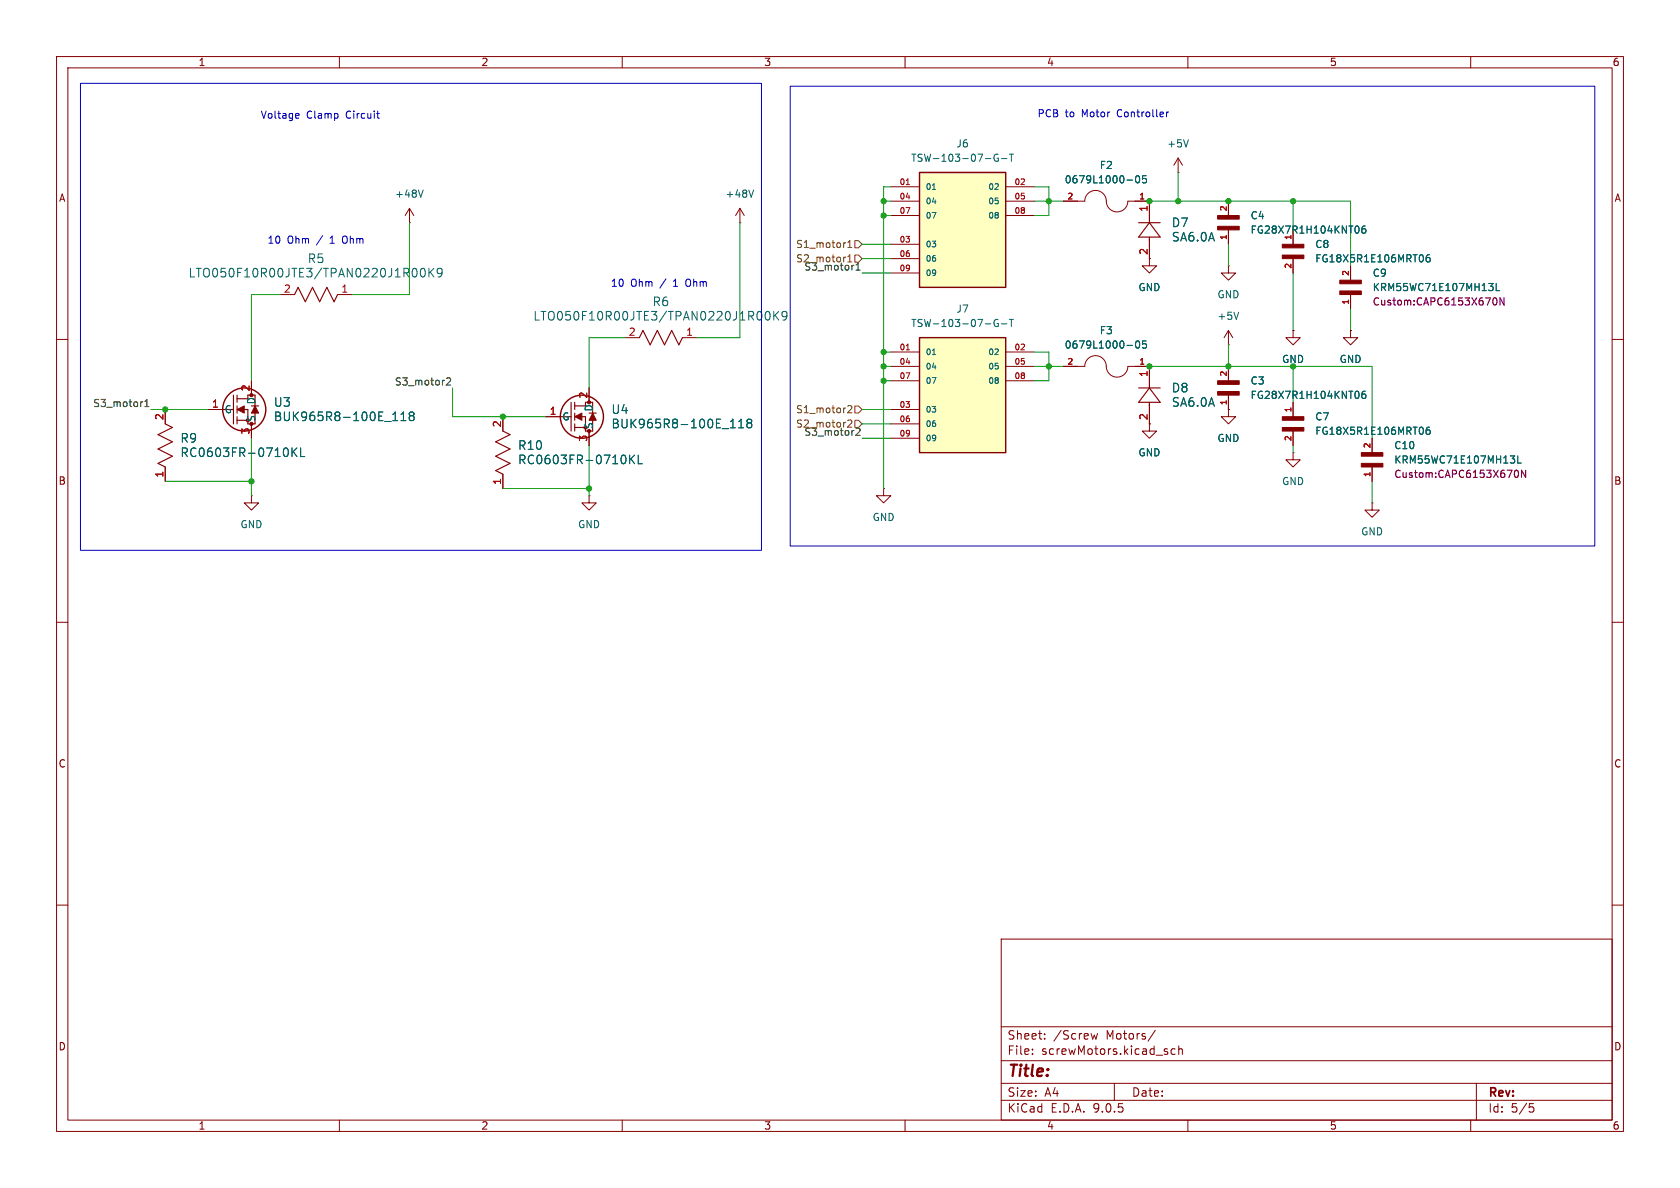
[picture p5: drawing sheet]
<svg xmlns="http://www.w3.org/2000/svg" width="297mm" height="210mm" viewBox="0 0 297 210" stroke-linecap="round" stroke-linejoin="round" font-family="sans-serif">
<g fill="none" stroke="#840000" stroke-width=".18">
<path d="M10 10h277v190h-277zM12 12h273v186h-273zM60 10v2M110 10v2M160 10v2M210 10v2M260 10v2M72.4 39.4h.1M72.4 36.8l-.8 1.3M72.4 36.8l.8 1.3M72.4 36.8v2.6M130.8 39.4h.1"/>
<path d="M130.8 36.8l-.8 1.3M130.8 36.8l.8 1.3M130.8 36.8v2.6M203.2 35.6v2.5M217.2 35.6v2.5M49.5 52.1h2.6M59.7 52.1h2.5M110.5 59.7h2.5M120.6 59.7h2.6M203.2 43.2v2.5M217.2 47v1.3h1.2l-1.2 1.2-1.3-1.2h1.3M217.2 47h.1"/>
<path d="M217.2 58.4l-.8 1.3M217.2 58.4l.7 1.3M217.2 40.6v2.6M217.2 58.4v2.6M228.6 58.4v1.3h1.3l-1.3 1.3-1.3-1.3h1.3M228.6 58.4h.1M228.6 40.6v2.6M228.6 45.7v2.6M238.8 58.4v1.3h1.2l-1.2 1.3-1.3-1.3h1.3M238.8 58.4h.1M10 60h2M29.2 72.4v2.5"/>
<path d="M36.8 72.4h2.6M44.4 67.3v2.6M44.4 74.9v2.6M88.9 73.7v2.5M96.5 73.7h2.6M104.1 68.6v2.5M104.1 76.2v2.5M203.2 64.8v2.5M203.2 72.4v2.5M217.2 72.4v1.3h1.2l-1.2 1.2-1.3-1.2h1.3M217.2 72.4h.1M217.2 61h.1"/>
<path d="M217.2 64.8v2.5M217.2 69.9v2.5M228.6 71.1v2.6M228.6 76.2v2.5M285 60h2M29.2 82.6v2.5M44.4 87.6v1.3h1.3l-1.3 1.3-1.2-1.3h1.2M44.4 87.6h.1M88.9 83.8v2.6M104.1 87.6v1.3h1.3l-1.3 1.3-1.2-1.3h1.2M104.1 87.6h.1M156.2 86.4v1.2h1.3l-1.3 1.3-1.3-1.3h1.3"/>
<path d="M156.2 86.4h.1M10 110h2M285 110h2M10 160h2M177 166h108v32h-108zM285 160h2M60 198v2M110 198v2M160 198v2M177 194.5h108M177 191.5h108M177 187.5h108"/>
<path d="M177 181.5h108M182.5 186.3v.1M182.5 185.5v.1M184.7 183.6v.1M184.7 182.8v.1M194 182.7l-.3 1-.2-.7-.3 .7M197 191.5v3M204.2 182.1l-1.2 2M206.4 186v.3M207.7 185.5l-.4-.1-.3 .3v.4l.2 .2h.5M208.4 185.5l.2-.1 .4 .1v.9M208.4 184.9v1.5"/>
<path d="M210 198v2M260 198v2M261 191.5v6.5M270.4 195.1h.7M270.5 195.7h.4l.3 .3-.2 .5-.5 .1"/>
</g>
<g fill="#840000" stroke="#840000" stroke-width=".18">
<path d="M226.7 43.2h3.8v.6h-3.8z"/>
<path d="M226.7 45.1h3.8v.6h-3.8z"/>
<path d="M226.7 73.7h3.8v.6h-3.8z"/>
<path d="M226.7 75.6h3.8v.6h-3.8z"/>
<path d="M101.6 73.7l1.3-.7v1.3z"/>
<path d="M104.8 73l.6 1.3h-1.3z"/>
<path d="M215.3 69.2h3.8v.7h-3.8z"/>
<path d="M215.3 67.3h3.8v.6h-3.8z"/>
<path d="M215.3 40h3.8v.6h-3.8z"/>
<path d="M215.3 38.1h3.8v.6h-3.8z"/>
<path d="M41.9 72.4l1.3-.6v1.2z"/>
<path d="M45.1 71.8l.6 1.2h-1.3z"/>
<circle cx="104.1" cy="71.1" r=".28"/>
<circle cx="104.1" cy="76.2" r=".28"/>
<circle cx="44.4" cy="69.9" r=".28"/>
<circle cx="44.4" cy="74.9" r=".28"/>
</g>
<g fill="none" stroke="#006464" stroke-width=".18">
<path d="M74.8 33.6l-.4 1.3M133.2 33.6l-.4 1.3M241.4 39.9l-.4 .1a.86 .86 0 0 0 0 1.2l.4-.1 .1-.4-.3-.3-.3 .1-.2 .2M74.5 47.6l.2-.2a.83 .83 0 0 1 .6 .7 .83 .83 0 0 1-.3 .8l-.2 .1a.82 .82 0 0 1-.3-1.4zM75.8 47.4v1.6M76.1 48.1l.6 .9M76.7 47.4l-.9 .9M78.2 48.1l-.3 .3h-.3l-.3-.3 .1-.6 .5-.1 .2 .2a1.01 1.01 0 0 1-.4 1.4h-.3M135.4 55.2l.2-.1a.83 .83 0 0 1 .6 .6 .83 .83 0 0 1-.3 .8l-.1 .1a.82 .82 0 0 1-.4-1.4zM136.8 55.1v1.5M137 55.7l.7 .9M137.7 55.1l-.9 .8"/>
<path d="M139.1 55.7l-.3 .3h-.3l-.3-.3 .2-.6h.4l.2 .1a1.01 1.01 0 0 1-.3 1.4h-.3M219 55.2l-.4 1.3M240.1 40l.2 .4-.2 .8M252.7 45l-.3 .1a.86 .86 0 0 0 0 1.2l.4-.1v-.4l-.2-.3h-.2l-.3 .3M51.6 79.2v1.5M51.8 79.8l.7 .9M52.5 79.2l-.9 .9M53.1 79.2v1.5h.8M69.4 74.4h.9M70.9 74.4h.9M70.9 73.3l.4-.5v1.6M72.6 73.5l-.3 .3 .1 .4 .2 .2 .5-.1 .1-.2-.1-.5-.2-.1"/>
<path d="M72.6 73.5l-.3-.3 .3-.4 .5 .1 .1 .2-.3 .4M72.6 73.5h.3M129.1 75.6h.9M130.6 75.6h.9M130.6 74.5l.4-.4v1.5M132.3 74.8l-.3 .2 .1 .5 .2 .1h.5l.1-.3-.1-.4-.2-.1M132.3 74.8l-.3-.3 .3-.4h.3l.3 .3-.3 .4M132.3 74.8h.3M240.1 69.2l.2 .4-.2 .8M241.4 69.2h-.4a.86 .86 0 0 0 0 1.2l.4-.1 .1-.4-.3-.3-.3 .1-.2 .2M252.7 75.5l-.3 .1a.86 .86 0 0 0 0 1.2l.4-.1v-.5l-.2-.2h-.2l-.3 .2M111.3 80.5v1.5"/>
<path d="M111.5 81.1l.7 .9M112.2 80.5l-.9 .8M112.8 80.5v1.5h.8"/>
</g>
<g fill="none" stroke="#840000" stroke-width=".2">
<path d="M201.3 39.4h3.8M203.2 38.1v1.3M203.2 39.4l1.9 2.5h-3.8zM52.1 52.1l.6-1.3 1.3 2.5 1.2-2.5 1.3 2.5 1.3-2.5 1.3 2.5 .6-1.2M113 59.7l.7-1.3 1.2 2.6 1.3-2.6 1.3 2.6 1.2-2.6 1.3 2.6 .6-1.3M203.2 41.9v1.3M29.2 74.9l1.3 .7-2.6 1.2 2.6 1.3-2.6 1.3 2.6 1.2-2.6 1.3 1.3 .7M41.3 69.9v5M41.9 70.5h1.9M41.9 69.9v1.2M41.9 71.8v1.2M41.9 73.7v1.2"/>
<path d="M41.9 74.3h1.9M43.2 72.4h.6v2.5M88.9 76.2l1.3 .6-2.6 1.3 2.6 1.3-2.6 1.2 2.6 1.3-2.6 1.3 1.3 .6M101 71.1v5.1M101.6 71.8h1.9M101.6 71.1v1.3M101.6 73v1.3M101.6 74.9v1.3M101.6 75.6h1.9M102.9 73.7h.6v2.5M201.3 68.6h3.8M203.2 67.3v1.3"/>
<path d="M203.2 71.1v1.3M203.2 68.6l1.9 2.5h-3.8z"/>
</g>
<g fill="none" stroke="#840000" stroke-width=".25">
<circle cx="43.2" cy="72.4" r="3.8"/>
<circle cx="102.9" cy="73.7" r="3.8"/>
</g>
<path d="M162.6 59.7h15.2v20.3h-15.2z" fill="#ffffc2"/>
<path d="M162.6 59.7h15.2v20.3h-15.2z" fill="none" stroke="#840000" stroke-width=".25"/>
<g fill="none" stroke="#840000" stroke-width=".18">
<path d="M188 35.6h3.8a1.93 1.93 0 0 1 2.1-1.9 1.93 1.93 0 0 1 1.7 2.2 1.9 1.9 0 0 0 2.1 1.5 1.9 1.9 0 0 0 1.7-1.8h3.8M157.5 62.2h5.1M157.5 64.8h5.1M157.5 67.3h5.1M157.5 72.4h5.1M157.5 74.9h5.1M157.5 77.5h5.1M177.8 62.2h5.1M177.8 64.8h5.1M177.8 67.3h5.1M188 64.8h3.8a1.93 1.93 0 0 1 2.1-1.9 1.93 1.93 0 0 1 1.7 2.2 1.9 1.9 0 0 0 2.1 1.6 1.9 1.9 0 0 0 1.7-1.9h3.8M203.2 74.9v1.3h1.3l-1.3 1.3-1.3-1.3h1.3"/>
<path d="M242.6 77.5v2.5M228.6 80v1.3h1.3l-1.3 1.3-1.3-1.3h1.3M228.6 80h.1M242.6 88.9v1.3h1.2l-1.2 1.2-1.3-1.2h1.3M242.6 88.9h.1M242.6 82.6v2.5"/>
</g>
<g fill="none" stroke="#006464" stroke-width=".18">
<path d="M199.2 31.8h1M200.9 31.2l.2-.1a.68 .68 0 0 1 .4 .6 .68 .68 0 0 1-.4 .6l-.2-.1-.1-.4zM202.6 31.1h-.6v.6l.1-.2 .5 .1 .1 .2-.1 .4-.2 .1-.4-.1M176.4 56.5a.59 .59 0 0 0-.7 .6 .59 .59 0 0 0 .7 .6l.1-.5h-.2M177 57.2h1M178.4 56.5h.8M178.8 56.5v1.2M164.8 62.7h.6M199.2 61.1h1M200.9 60.4l.2-.1a.68 .68 0 0 1 .4 .6 .68 .68 0 0 1-.4 .6l-.2-.1-.1-.3zM202.6 60.3h-.6v.6l.1-.1h.5l.1 .2-.1 .4-.2 .1-.4-.1M267 80.6h.8l-.4 .5"/>
<path d="M267.5 81.1l.3 .2v.3l-.3 .3M268.3 80.6v1.3h.6"/>
</g>
<path d="M160.2 61.8h.6" fill="none" stroke="#a90000" stroke-width=".18"/>
<g fill="#840000" stroke="#840000" stroke-width=".18">
<path d="M240.7 81.9h3.8v.7h-3.8z"/>
<path d="M240.7 80h3.8v.6h-3.8z"/>
</g>
<path d="M267.8 83.3l.2-.2a.68 .68 0 0 1 .5 .7 .68 .68 0 0 1-.5 .6l-.2-.1-.1-.4zM269.7 83.1v1.3l-.7-1.3v1.3" fill="none" stroke="#840084" stroke-width=".18"/>
<path d="M162.6 30.5h15.2v20.3h-15.2z" fill="#ffffc2"/>
<path d="M162.6 30.5h15.2v20.3h-15.2z" fill="none" stroke="#840000" stroke-width=".25"/>
<g fill="none" stroke="#840000" stroke-width=".18">
<path d="M157.5 33h5.1M157.5 35.6h5.1M157.5 38.1h5.1M177.8 33h5.1M177.8 35.6h5.1M177.8 38.1h5.1M188 35.6h2.5M200.7 35.6h2.5v2.5M208.3 30.5h.1M208.3 27.9l-.8 1.3M208.3 27.9l.7 1.3M208.3 27.9v2.6"/>
<path d="M217.2 35.6v2.5M157.5 43.2h5.1M157.5 45.7h5.1M157.5 48.3h5.1M203.2 43.2v3.8h1.3l-1.3 1.3-1.3-1.3h1.3M217.2 40.6v2.6M228.6 58.4h.1M228.6 40.6v2.6M228.6 45.7v2.6M238.8 58.4h.1M238.8 47v2.5M238.8 52.1v2.5"/>
<path d="M29.2 72.4v2.5M36.8 72.4h2.6M44.4 67.3v2.6M44.4 74.9v2.6M88.9 73.7v2.5M96.5 73.7h2.6M104.1 68.6v2.5M104.1 76.2v2.5M188 64.8h2.5M200.7 64.8h2.5v2.5M203.2 72.4v2.5M217.2 72.4h.1"/>
<path d="M217.2 64.8v2.5M217.2 69.9v2.5M228.6 71.1v2.6M228.6 76.2v2.5M242.6 77.5v2.5M29.2 82.6v2.5M88.9 83.8v2.6M242.6 82.6v2.5"/>
</g>
<g fill="none" stroke="#006464" stroke-width=".18">
<path d="M164.8 33.5h.6M176.4 27.3a.59 .59 0 0 0-.7 .6 .59 .59 0 0 0 .7 .6l.1-.5h-.2M177 28h1M178.4 27.2h.8M178.8 27.2v1.3M199.2 31.8h1M200.9 31.2l.2-.1a.68 .68 0 0 1 .4 .6 .68 .68 0 0 1-.4 .6l-.2-.1-.1-.4zM202.6 31.1h-.6v.6l.1-.2 .5 .1 .1 .2-.1 .4-.2 .1-.4-.1M210.1 24.7l-.4 1.3M241.4 39.9l-.4 .1a.86 .86 0 0 0 0 1.2l.4-.1 .1-.4-.3-.3-.3 .1-.2 .2M240.1 40l.2 .4-.2 .8M252.7 45l-.3 .1a.86 .86 0 0 0 0 1.2l.4-.1v-.4l-.2-.3h-.2l-.3 .3"/>
<path d="M263.2 50.1h.8l-.5 .5M263.7 50.6l.3 .2v.3l-.3 .3M264.5 50.1v1.3h.6M51.6 79.2v1.5M51.8 79.8l.7 .9M52.5 79.2l-.9 .9M53.1 79.2v1.5h.8M69.4 74.4h.9M70.9 74.4h.9M70.9 73.3l.4-.5v1.6M72.6 73.5l-.3 .3 .1 .4 .2 .2 .5-.1 .1-.2-.1-.5-.2-.1M72.6 73.5l-.3-.3 .3-.4 .5 .1 .1 .2-.3 .4"/>
<path d="M72.6 73.5h.3M129.1 75.6h.9M130.6 75.6h.9M130.6 74.5l.4-.4v1.5M132.3 74.8l-.3 .2 .1 .5 .2 .1h.5l.1-.3-.1-.4-.2-.1M132.3 74.8l-.3-.3 .3-.4h.3l.3 .3-.3 .4M132.3 74.8h.3M199.2 61.1h1M200.9 60.4l.2-.1a.68 .68 0 0 1 .4 .6 .68 .68 0 0 1-.4 .6l-.2-.1-.1-.3zM202.6 60.3h-.6v.6l.1-.1h.5l.1 .2-.1 .4-.2 .1-.4-.1M240.1 69.2l.2 .4-.2 .8M241.4 69.2h-.4a.86 .86 0 0 0 0 1.2l.4-.1 .1-.4-.3-.3-.3 .1-.2 .2"/>
<path d="M252.7 75.5l-.3 .1a.86 .86 0 0 0 0 1.2l.4-.1v-.5l-.2-.2h-.2l-.3 .2M111.3 80.5v1.5M111.5 81.1l.7 .9M112.2 80.5l-.9 .8M112.8 80.5v1.5h.8M267 80.6h.8l-.4 .5M267.5 81.1l.3 .2v.3l-.3 .3M268.3 80.6v1.3h.6"/>
</g>
<path d="M160.2 32.6h.6" fill="none" stroke="#a90000" stroke-width=".18"/>
<g fill="#840000" stroke="#840000" stroke-width=".18">
<path d="M236.9 51.4h3.8v.7h-3.8z"/>
<path d="M236.9 49.5h3.8v.7h-3.8z"/>
</g>
<path d="M264 52.8l.2-.2a.68 .68 0 0 1 .5 .7 .68 .68 0 0 1-.5 .6l-.2-.1-.1-.4zM265.9 52.6v1.3l-.7-1.3v1.3M267.8 83.3l.2-.2a.68 .68 0 0 1 .5 .7 .68 .68 0 0 1-.5 .6l-.2-.1-.1-.4zM269.7 83.1v1.3l-.7-1.3v1.3" fill="none" stroke="#840084" stroke-width=".18"/>
<path d="M149.9 43.8h.7M149.9 42.9l.3-.4v1.3M149.9 45.4l.3-.4v1.3M151.1 42.5h.7l.6 .7-.6 .6h-.7zM151.1 45.1h.7l.6 .6-.6 .7h-.7zM149.9 71.8l.5-.1 .2 .4-.8 .9h.8M149.9 74.4l.5-.2 .2 .4-.8 .9M151.1 71.8h.7l.6 .6-.6 .6h-.7zM151.1 74.3h.7l.6 .6-.6 .7h-.7z" fill="none" stroke="#725600" stroke-width=".18"/>
<path d="M151.3 47.7h.8M151.3 46.8l.4-.3v1.2M25.6 71.9h.7M25.6 71l.4-.4v1.3M78.9 66.9l.5-.1 .3 .4-.8 .9h.8M151.3 75.8l.5-.1 .3 .4-.8 .9h.8" fill="none" stroke="#0f0f0f" stroke-width=".18"/>
<g fill="none" stroke="#009600" stroke-width=".18">
<path d="M72.4 39.4v12.7h-10.2M130.8 39.4v20.3h-7.6M156.2 35.6h1.3M156.2 38.1h1.3M157.5 33h-1.3v53.4M182.9 33h2.5v5.1h-2.5M182.9 35.6h5.1M203.2 35.6h35.6v11.4M208.3 30.5v5.1M228.6 35.6v5M49.5 52.1h-5.1v15.2M110.5 59.7h-6.4v8.9"/>
<path d="M152.4 45.7h5.1M152.4 48.3h5.1M152.4 43.2h5.1M217.2 43.2v3.8M228.6 48.3v10.1M238.8 54.6v3.8M26.7 72.4h10.1M44.4 77.5v10.1M80 68.6v5.1h16.5M104.1 78.7v8.9M152.4 74.9h5.1M152.4 72.4h5.1"/>
<path d="M152.4 77.5h5.1M156.2 64.8h1.3M156.2 67.3h1.3M156.2 62.2h1.3M182.9 62.2h2.5v5.1h-2.5M182.9 64.8h5.1M203.2 64.8h39.4v12.7M217.2 61v3.8M228.6 64.8v6.3M228.6 78.7v1.3M29.2 85.1h15.2M88.9 86.4h15.2"/>
<path d="M242.6 85.1v3.8"/>
</g>
<path d="M14.2 14.7h120.4v82.6h-120.4zM139.7 15.2h142.2v81.3h-142.2zM206.2 19.8v.8M206.6 19.8l-.4 .2M52.4 20.1h.4l.1 .3-.6 .1M52.8 20.8l-.4 .1M66.6 20.1h.5M66.8 20.8l.3 .1" fill="none" stroke="#0000c2" stroke-width=".18"/>
<g fill="#009600" stroke="#009600" stroke-width=".18">
<circle cx="88.9" cy="73.7" r=".46"/>
<circle cx="104.1" cy="86.4" r=".46"/>
<circle cx="156.2" cy="62.2" r=".46"/>
<circle cx="156.2" cy="64.8" r=".46"/>
<circle cx="156.2" cy="35.6" r=".46"/>
<circle cx="156.2" cy="38.1" r=".46"/>
<circle cx="185.4" cy="35.6" r=".46"/>
<circle cx="185.4" cy="64.8" r=".46"/>
<circle cx="228.6" cy="35.6" r=".46"/>
<circle cx="217.2" cy="64.8" r=".46"/>
<circle cx="228.6" cy="64.8" r=".46"/>
<circle cx="217.2" cy="35.6" r=".46"/>
<circle cx="208.3" cy="35.6" r=".46"/>
<circle cx="203.2" cy="35.6" r=".46"/>
<circle cx="203.2" cy="64.8" r=".46"/>
<circle cx="156.2" cy="67.3" r=".46"/>
<circle cx="44.4" cy="85.1" r=".46"/>
<circle cx="29.2" cy="72.4" r=".46"/>
</g>
<text font-size="2.8" fill="#840000" x="178" y="190.9">Title:</text>
<g font-size="2.1" fill="#006464">
<text x="207.1" y="40.4">D7</text>
<text x="54.3" y="46.7">R5</text>
<text x="207.1" y="42.9">SA6.0A</text>
<text x="33.2" y="49.3">LTO050F10R00JTE3/TPAN0220J1R00K9</text>
<text x="94.2" y="56.9">LTO050F10R00JTE3/TPAN0220J1R00K9</text>
<text x="115.3" y="54.3">R6</text>
<text x="207.1" y="69.6">D8</text>
<text x="48.3" y="74.7">BUK965R8-100E_118</text>
<text x="48.3" y="72.1">U3</text>
<text x="108" y="75.9">BUK965R8-100E_118</text>
<text x="108" y="73.4">U4</text>
<text x="207.1" y="72.1">SA6.0A</text>
<text x="31.8" y="81">RC0603FR-0710KL</text>
<text x="31.8" y="78.5">R9</text>
<text x="91.5" y="82.3">RC0603FR-0710KL</text>
<text x="91.5" y="79.7">R10</text>
</g>
<g font-size="2.1" fill="#840000">
<text x="178" y="184">Sheet:</text>
<text x="186.2" y="184">/Screw</text>
<text x="195.6" y="184">Motors/</text>
<text x="178" y="186.7">File:</text>
<text x="184.1" y="186.7">screwMotors.kicad_sch</text>
<text x="178" y="196.9">KiCad</text>
<text x="178" y="194.1">Size:</text>
<text x="184.7" y="194.1">A4</text>
<text x="185.7" y="196.9">E.D.A.</text>
<text x="193.3" y="196.9">9.0.5</text>
<text x="200" y="194.1">Date:</text>
<text x="263" y="194.3">Rev:</text>
<text x="263" y="196.9">Id:</text>
<text x="267.1" y="196.9">5/5</text>
</g>
<g font-size="1.8" fill="#840000">
<text x="35" y="11.9">1</text>
<text x="85" y="11.9">2</text>
<text x="135" y="11.9">3</text>
<text x="185" y="11.9">4</text>
<text x="235" y="11.9">5</text>
<text x="285" y="11.9">6</text>
<text x="10.3" y="35.9">A</text>
<text x="285.3" y="35.9">A</text>
<text x="202.9" y="45.2" transform="rotate(-90 202.9 45.2)">2</text>
<text x="202.9" y="74.4" transform="rotate(-90 202.9 74.4)">2</text>
<text x="10.3" y="85.9">B</text>
<text x="285.3" y="85.9">B</text>
<text x="10.3" y="135.9">C</text>
<text x="285.3" y="135.9">C</text>
<text x="10.3" y="185.9">D</text>
<text x="285.3" y="185.9">D</text>
<text x="35" y="199.9">1</text>
<text x="85" y="199.9">2</text>
<text x="135" y="199.9">3</text>
<text x="185" y="199.9">4</text>
<text x="235" y="199.9">5</text>
<text x="285" y="199.9">6</text>
</g>
<g font-size="1.8" fill="#0000c2">
<text x="46" y="21.2">Voltage</text>
<text x="54.2" y="21.2">Clamp</text>
<text x="61.3" y="21.2">Circuit</text>
<text x="183.3" y="20.9">PCB</text>
<text x="188.3" y="20.9">to</text>
<text x="191.4" y="20.9">Motor</text>
<text x="197.8" y="20.9">Controller</text>
<text x="47.2" y="43.3">10</text>
<text x="50.8" y="43.3">Ohm</text>
<text x="56.1" y="43.3">/</text>
<text x="58.6" y="43.3">1</text>
<text x="61" y="43.3">Ohm</text>
<text x="107.9" y="50.9">10</text>
<text x="111.5" y="50.9">Ohm</text>
<text x="116.8" y="50.9">/</text>
<text x="119.3" y="50.9">1</text>
<text x="121.7" y="50.9">Ohm</text>
</g>
<g font-size="1.8" fill="#006464">
<text x="161" y="28.8">TSW-103-07-G-T</text>
<text x="169" y="26.3">J6</text>
<text x="206.2" y="26.3">+5V</text>
<text x="69.7" y="35.2">+48V</text>
<text x="128.2" y="35.2">+48V</text>
<text x="188.1" y="32.6">0679L1000-05</text>
<text x="194.3" y="30.1">F2</text>
<text x="221" y="39">C4</text>
<text x="221" y="41.5">FG28X7R1H104KNT06</text>
<text x="232.4" y="44">C8</text>
<text x="232.4" y="46.6">FG18X5R1E106MRT06</text>
<text x="201.2" y="51.7">GND</text>
<text x="215.1" y="52.9">GND</text>
<text x="242.6" y="49.1">C9</text>
<text x="242.6" y="51.7">KRM55WC71E107MH13L</text>
<text x="161" y="58">TSW-103-07-G-T</text>
<text x="169" y="55.5">J7</text>
<text x="194.3" y="59.3">F3</text>
<text x="215.1" y="56.7">+5V</text>
<text x="188.1" y="61.8">0679L1000-05</text>
<text x="226.6" y="64.4">GND</text>
<text x="236.7" y="64.4">GND</text>
<text x="45.3" y="71.6" transform="rotate(-90 45.3 71.6)">D</text>
<text x="221" y="68.2">C3</text>
<text x="221" y="70.7">FG28X7R1H104KNT06</text>
<text x="39.6" y="73.3">G</text>
<text x="45.3" y="74.7" transform="rotate(-90 45.3 74.7)">S</text>
<text x="99.3" y="74.5">G</text>
<text x="105" y="75.9" transform="rotate(-90 105 75.9)">S</text>
<text x="105" y="72.8" transform="rotate(-90 105 72.8)">D</text>
<text x="232.4" y="74.5">C7</text>
<text x="232.4" y="77.1">FG18X5R1E106MRT06</text>
<text x="201.2" y="80.9">GND</text>
<text x="215.1" y="78.3">GND</text>
<text x="246.4" y="82.1">KRM55WC71E107MH13L</text>
<text x="246.4" y="79.6">C10</text>
<text x="226.6" y="86">GND</text>
<text x="42.4" y="93.6">GND</text>
<text x="102.1" y="93.6">GND</text>
<text x="154.2" y="92.3">GND</text>
<text x="240.5" y="94.8">GND</text>
</g>
<g font-size="1.8" fill="#a90000">
<text x="202.9" y="37.5" transform="rotate(-90 202.9 37.5)">1</text>
<text x="50.1" y="51.8">2</text>
<text x="60.3" y="51.8">1</text>
<text x="111.1" y="59.4">2</text>
<text x="121.2" y="59.4">1</text>
<text x="44.2" y="69.3" transform="rotate(-90 44.2 69.3)">2</text>
<text x="103.9" y="70.6" transform="rotate(-90 103.9 70.6)">2</text>
<text x="202.9" y="66.7" transform="rotate(-90 202.9 66.7)">1</text>
<text x="29" y="74.4" transform="rotate(-90 29 74.4)">2</text>
<text x="37.4" y="72.1">1</text>
<text x="44.2" y="76.9" transform="rotate(-90 44.2 76.9)">3</text>
<text x="88.6" y="75.6" transform="rotate(-90 88.6 75.6)">2</text>
<text x="97.1" y="73.4">1</text>
<text x="103.9" y="78.2" transform="rotate(-90 103.9 78.2)">3</text>
<text x="29" y="84.5" transform="rotate(-90 29 84.5)">1</text>
<text x="88.6" y="85.8" transform="rotate(-90 88.6 85.8)">1</text>
</g>
<g font-size="1.8" fill="#725600">
<text x="140.6" y="44">S1_motor1</text>
<text x="140.6" y="73.3">S1_motor2</text>
<text x="140.6" y="75.8">S2_motor2</text>
</g>
<g font-size="1.8" fill="#0f0f0f">
<text x="140.6" y="46.6">S2_motor1</text>
<text x="142.1" y="47.9">S3_motor1</text>
<text x="69.7" y="68.2">S3_motor2</text>
<text x="16.4" y="72">S3_motor1</text>
<text x="142.1" y="77.1">S3_motor2</text>
</g>
<g font-size="1.8" fill="#840084">
<text x="242.6" y="54.2">Custom:CAPC6153X670N</text>
<text x="246.4" y="84.7">Custom:CAPC6153X670N</text>
</g>
<g font-size="1.4" fill="#a90000">
<text x="158.9" y="32.8">01</text>
<text x="158.9" y="35.3">04</text>
<text x="179.2" y="32.8">02</text>
<text x="179.2" y="35.3">05</text>
<text x="188.6" y="35.3">2</text>
<text x="201.3" y="35.3">1</text>
<text x="158.9" y="37.8">07</text>
<text x="179.2" y="37.8">08</text>
<text x="216.9" y="37.4" transform="rotate(-90 216.9 37.4)">2</text>
<text x="158.9" y="42.9">03</text>
<text x="158.9" y="45.5">06</text>
<text x="216.9" y="42.5" transform="rotate(-90 216.9 42.5)">1</text>
<text x="228.3" y="47.6" transform="rotate(-90 228.3 47.6)">2</text>
<text x="228.3" y="42.5" transform="rotate(-90 228.3 42.5)">1</text>
<text x="158.9" y="48">09</text>
<text x="238.5" y="54" transform="rotate(-90 238.5 54)">1</text>
<text x="238.5" y="48.9" transform="rotate(-90 238.5 48.9)">2</text>
<text x="158.9" y="62">01</text>
<text x="158.9" y="64.5">04</text>
<text x="179.2" y="62">02</text>
<text x="179.2" y="64.5">05</text>
<text x="188.6" y="64.5">2</text>
<text x="201.3" y="64.5">1</text>
<text x="158.9" y="67.1">07</text>
<text x="179.2" y="67.1">08</text>
<text x="216.9" y="71.7" transform="rotate(-90 216.9 71.7)">1</text>
<text x="216.9" y="66.7" transform="rotate(-90 216.9 66.7)">2</text>
<text x="158.9" y="72.1">03</text>
<text x="158.9" y="74.7">06</text>
<text x="158.9" y="77.2">09</text>
<text x="228.3" y="73" transform="rotate(-90 228.3 73)">1</text>
<text x="228.3" y="78.1" transform="rotate(-90 228.3 78.1)">2</text>
<text x="242.3" y="79.4" transform="rotate(-90 242.3 79.4)">2</text>
<text x="242.3" y="84.4" transform="rotate(-90 242.3 84.4)">1</text>
</g>
<g font-size="1.4" fill="#006464">
<text x="163.6" y="33.8">01</text>
<text x="174.6" y="33.8">02</text>
<text x="163.6" y="36.3">04</text>
<text x="163.6" y="38.8">07</text>
<text x="174.6" y="36.3">05</text>
<text x="174.6" y="38.8">08</text>
<text x="163.6" y="43.9">03</text>
<text x="163.6" y="46.5">06</text>
<text x="163.6" y="49">09</text>
<text x="163.6" y="63">01</text>
<text x="163.6" y="65.5">04</text>
<text x="174.6" y="63">02</text>
<text x="174.6" y="65.5">05</text>
<text x="163.6" y="68">07</text>
<text x="174.6" y="68">08</text>
<text x="163.6" y="73.1">03</text>
<text x="163.6" y="75.7">06</text>
<text x="163.6" y="78.2">09</text>
</g>
</svg>
